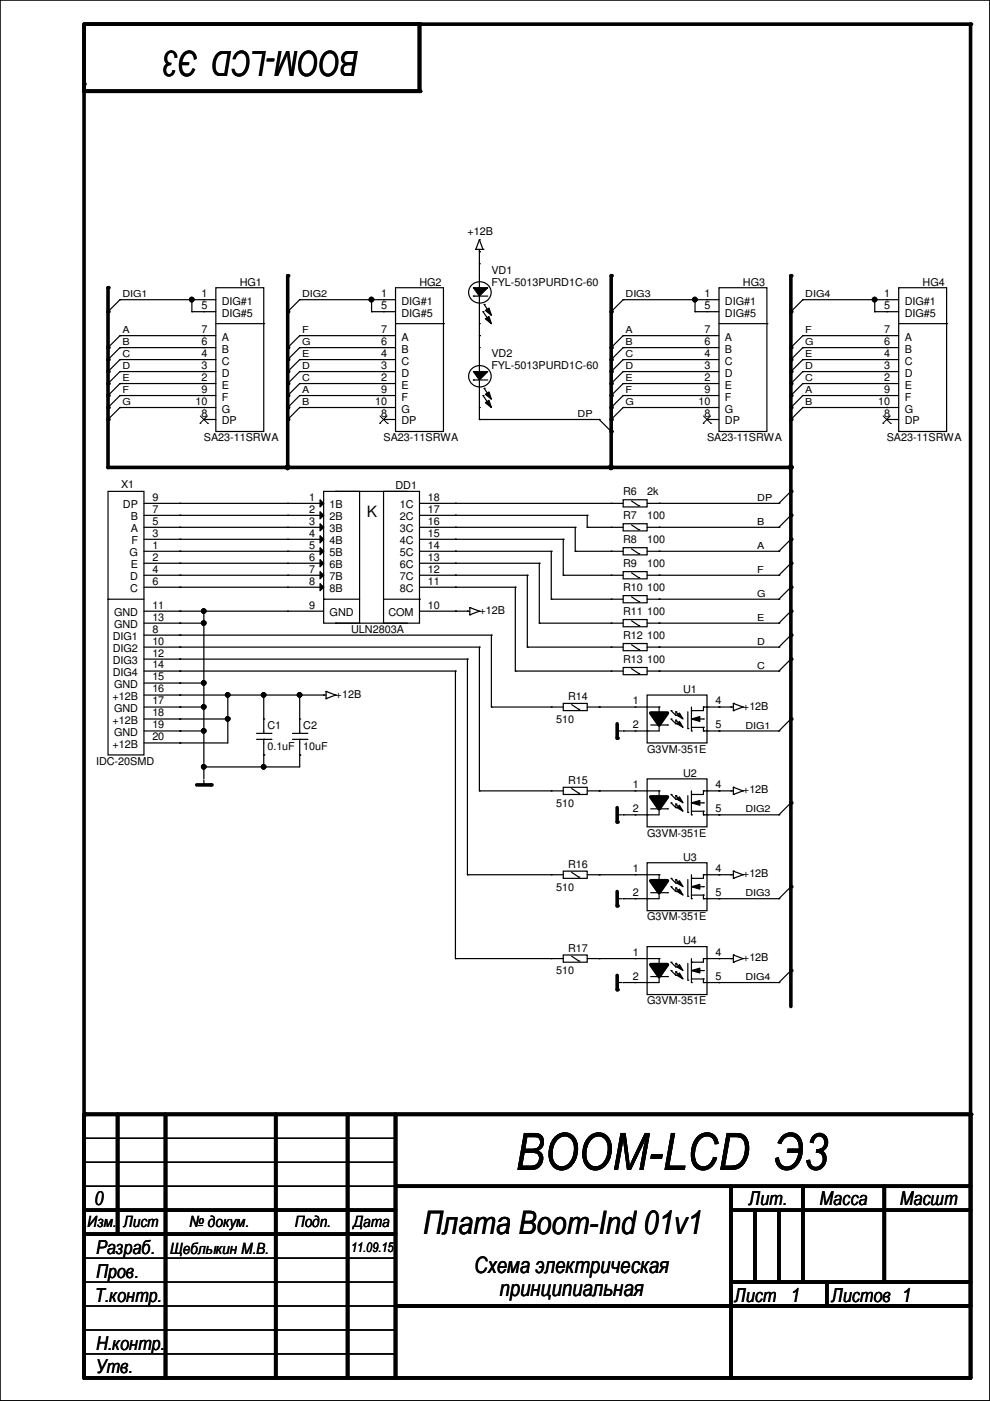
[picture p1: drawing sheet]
<svg xmlns="http://www.w3.org/2000/svg" width="210mm" height="297mm" viewBox="0 0 210 297" stroke-linecap="round" stroke-linejoin="round" font-family="sans-serif">
<g fill="none" stroke="#000" stroke-width=".25">
<path d="M0 0h209.8v297h-209.8zM100.9 52.9h.1M100.9 52.9h1.5M101.6 53.4h.1M101.6 50.8h.1M101.6 55.9h.1M101.6 52.9v8.1M101.6 50.8l-.7 2.1M101.6 50.8l.8 2.1M102.4 52.9h.1M22.9 66.1h.1M22.9 73.7h.1"/>
<path d="M22.9 76.2h.1M22.9 78.8h.1M25.4 71.2h.1M25.4 73.7h.1M25.4 76.2h.1M25.4 78.8h.1M25.4 63.5h.1M25.4 63.5l-2.5 2.6M25.4 71.2l-2.5 2.5M25.4 73.7l-2.5 2.5M25.4 76.2l-2.5 2.6M25.4 78.8l-2.5 2.5"/>
<path d="M25.4 71.2h20.4M25.4 73.7h20.4M25.4 76.2h20.4M25.4 78.8h20.4M25.4 63.5h20.4M40.7 63.5h.1M40.7 66.1h.1M40.7 66.1h5.1M40.7 63.5v2.6M43.2 71.2h.1M43.2 73.7h.1M43.2 76.2h.1"/>
<path d="M43.2 78.8h.1M43.2 63.5h.1M43.2 66.1h.1M45.8 61h10.1v30.5h-10.1zM45.8 68.6h10.1M55.9 68.6h.1M61 66.1h.1M61 73.7h.1M61 76.2h.1M61 78.8h.1M63.5 78.8h.1M63.5 63.5h.1"/>
<path d="M63.5 71.2h.1M63.5 73.7h.1M63.5 76.2h.1M63.5 63.5l-2.5 2.6M63.5 71.2l-2.5 2.5M63.5 73.7l-2.5 2.5M63.5 76.2l-2.5 2.6M63.5 78.8l-2.5 2.5M63.5 71.2h20.4M63.5 73.7h20.4M63.5 76.2h20.4M63.5 78.8h20.4"/>
<path d="M63.5 63.5h20.4M78.8 66.1h.1M78.8 63.5h.1M78.8 66.1h5.1M78.8 63.5v2.6M81.3 71.2h.1M81.3 73.7h.1M81.3 76.2h.1M81.3 78.8h.1M81.3 63.5h.1M81.3 66.1h.1M83.9 61h10.1v30.5h-10.1z"/>
<path d="M83.9 68.6h10.1M94 68.6h.1M99.9 60.6a2.31 2.31 0 0 1 3.8 .1 2.31 2.31 0 0 1-1.4 3.5 2.29 2.29 0 0 1-2.5-.9 2.29 2.29 0 0 1 .1-2.7zM99.9 78.4a2.31 2.31 0 0 1 3.8 .1 2.31 2.31 0 0 1-1.4 3.5 2.29 2.29 0 0 1-2.5-1 2.29 2.29 0 0 1 .1-2.6zM100.4 61h3l-1.8 1.8zM100.4 78.8h3l-1.8 1.8zM100.4 62.8h.1M100.4 62.8h3M101.6 61h.1M101.6 68.6h.1M101.6 71.2h.1M101.6 78.8h.1"/>
<path d="M101.6 73.7h.1M101.6 62.8v16M102.4 66.1h.1M102.4 66.1l1.8 2.5M102.7 64.6h.1M102.7 64.6l1.5 2.2M102.9 65.8l.8-.5 .5 1.5zM102.9 67.6l.8-.5 .5 1.5zM129.6 66.1h.1M129.6 73.7h.1M129.6 76.2h.1M129.6 78.8h.1"/>
<path d="M132.1 71.2h.1M132.1 73.7h.1M132.1 76.2h.1M132.1 78.8h.1M132.1 63.5h.1M132.1 63.5l-2.5 2.6M132.1 71.2l-2.5 2.5M132.1 73.7l-2.5 2.5M132.1 76.2l-2.5 2.6M132.1 78.8l-2.5 2.5M132.1 71.2h20.3M132.1 73.7h20.3"/>
<path d="M132.1 76.2h20.3M132.1 78.8h20.3M132.1 63.5h20.3M147.4 66.1h.1M147.4 63.5h.1M147.4 66.1h5M147.4 63.5v2.6M149.9 71.2h.1M149.9 73.7h.1M149.9 76.2h.1M149.9 78.8h.1M149.9 63.5h.1"/>
<path d="M149.9 66.1h.1M152.4 61h10.2v30.5h-10.2zM152.4 68.6h10.2M162.6 68.6h.1M167.7 66.1h.1M167.7 73.7h.1M167.7 76.2h.1M167.7 78.8h.1M170.2 63.5h.1M170.2 71.2h.1M170.2 78.8h.1M170.2 73.7h.1"/>
<path d="M170.2 76.2h.1M170.2 63.5l-2.5 2.6M170.2 71.2l-2.5 2.5M170.2 73.7l-2.5 2.5M170.2 76.2l-2.5 2.6M170.2 78.8l-2.5 2.5M170.2 71.2h20.3M170.2 73.7h20.3M170.2 76.2h20.3M170.2 78.8h20.3M170.2 63.5h20.3M185.5 63.5h.1"/>
<path d="M185.5 66.1h.1M185.5 66.1h5M185.5 63.5v2.6M188 71.2h.1M188 73.7h.1M188 76.2h.1M188 78.8h.1M188 63.5h.1M188 66.1h.1M190.5 61h10.2v30.5h-10.2zM190.5 68.6h10.2M200.7 68.6h.1"/>
<path d="M22.9 81.3h.1M22.9 83.9h.1M22.9 86.4h.1M22.9 88.9h.1M25.4 81.3h.1M25.4 83.9h.1M25.4 86.4h.1M25.4 81.3l-2.5 2.6M25.4 83.9l-2.5 2.5M25.4 86.4l-2.5 2.5M25.4 81.3h20.4M25.4 83.9h20.4"/>
<path d="M25.4 86.4h20.4M43.2 81.3h.1M43.2 83.9h.1M43.2 86.4h.1M43.2 88.9h.1M43.2 88.9h2.6M61 81.3h.1M61 83.9h.1M61 86.4h.1M61 88.9h.1M63.5 83.9h.1M63.5 86.4h.1"/>
<path d="M63.5 81.3h.1M63.5 81.3l-2.5 2.6M63.5 83.9l-2.5 2.5M63.5 86.4l-2.5 2.5M63.5 81.3h20.4M63.5 83.9h20.4M63.5 86.4h20.4M81.3 81.3h.1M81.3 83.9h.1M81.3 86.4h.1M81.3 88.9h.1M81.3 88.9h2.6"/>
<path d="M100.4 80.6h.1M100.4 80.6h3M101.6 86.4h.1M101.6 88.9h.1M101.6 80.6v8.3M101.6 88.9h25.4M102.4 83.9h.1M102.4 83.9l1.8 2.5M102.7 82.3h.1M102.7 82.3l1.5 2.3M102.9 83.6l.8-.5 .5 1.5zM102.9 85.4l.8-.5 .5 1.5z"/>
<path d="M127 88.9h.1M127 88.9l2.6 2.6M129.6 81.3h.1M129.6 83.9h.1M129.6 86.4h.1M129.6 88.9h.1M132.1 81.3h.1M132.1 83.9h.1M132.1 86.4h.1M132.1 81.3l-2.5 2.6M132.1 83.9l-2.5 2.5M132.1 86.4l-2.5 2.5"/>
<path d="M132.1 81.3h20.3M132.1 83.9h20.3M132.1 86.4h20.3M149.9 81.3h.1M149.9 83.9h.1M149.9 86.4h.1M149.9 88.9h.1M149.9 88.9h2.5M167.7 81.3h.1M167.7 83.9h.1M167.7 86.4h.1M167.7 88.9h.1"/>
<path d="M170.2 83.9h.1M170.2 86.4h.1M170.2 81.3h.1M170.2 81.3l-2.5 2.6M170.2 83.9l-2.5 2.5M170.2 86.4l-2.5 2.5M170.2 81.3h20.3M170.2 83.9h20.3M170.2 86.4h20.3M188 81.3h.1M188 83.9h.1M188 86.4h.1"/>
<path d="M188 88.9h.1M188 88.9h2.5M22.9 104.2h7.6v55.9h-7.6zM30.5 106.7h38.1M30.5 109.3h38.1M30.5 111.8h38.1M30.5 114.3h38.1M30.5 116.9h38.1M30.5 119.4h38.1M38.1 106.7h.1M38.1 109.3h.1M38.1 111.8h.1"/>
<path d="M38.1 114.3h.1M38.1 116.9h.1M38.1 119.4h.1M61 109.3h.1M61 114.3h.1M61 119.4h.1M61 111.8h.1M61 116.9h.1M61 106.7h.1M67.9 108.5l.7 .8-.7 .7zM67.9 113.6l.7 .7-.7 .8zM67.9 118.7l.7 .7-.7 .8z"/>
<path d="M67.9 111l.7 .8-.7 .8zM67.9 116.1l.7 .8-.7 .7zM67.9 106l.7 .7-.7 .8zM68.6 104.2h7.6v27.9h-7.6zM71.2 104.2h.1M71.2 104.2h15.2M81.3 104.2h7.6v27.9h-7.6zM88.9 106.7h43.2M88.9 109.3h35.6M88.9 111.8h33.1M88.9 114.3h30.5M88.9 116.9h28"/>
<path d="M88.9 119.4h25.4M96.6 119.4h.1M96.6 116.9h.1M96.6 114.3h.1M96.6 111.8h.1M96.6 109.3h.1M96.6 106.7h.1M114.3 119.4h.1M114.3 119.4v12.7M116.9 116.9h.1M116.9 116.9v10.1M119.4 114.3h.1"/>
<path d="M119.4 114.3v7.7M122 111.8h.1M122 116.9h.1M122 116.9h10.1M122 111.8v5.1M124.5 109.3h.1M124.5 111.8h.1M124.5 111.8h7.6M124.5 109.3v2.5M129.6 116.9h.1M129.6 106.7h.1M129.6 111.8h.1"/>
<path d="M132.1 116.1h5.1v1.5h-5.1zM132.1 106h5.1v1.5h-5.1zM132.1 111h5.1v1.6h-5.1zM133.9 116.4l1.5 1M133.9 106.2l1.5 1M133.9 111.3l1.5 1M135.4 117.4h.1M135.4 107.2h.1M135.4 112.3h.1M137.2 106.7h27.9M137.2 111.8h27.9M137.2 116.9h27.9"/>
<path d="M139.7 116.9h.1M139.7 106.7h.1M139.7 111.8h.1M165.1 106.7h.1M165.1 111.8h.1M165.1 116.9h.1M167.7 104.2l-2.6 2.5M167.7 109.3l-2.6 2.5M167.7 114.3l-2.6 2.6M167.7 119.4l-2.6 2.6M22.9 127h.1M22.9 127h7.6"/>
<path d="M30.5 129.6h38.1M30.5 122h38.1M30.5 124.5h38.1M30.5 132.1h12.7M30.5 134.7h73.7M30.5 137.2h71.1M30.5 139.7h68.6M38.1 122h.1M38.1 124.5h.1M38.1 129.6h.1M38.1 132.1h.1M38.1 134.7h.1"/>
<path d="M38.1 137.2h.1M38.1 139.7h.1M43.2 132.1h.1M43.2 129.6h.1M43.2 129.6v35.5M61 122h.1M61 124.5h.1M61 129.6h.1M67.9 121.2l.7 .8-.7 .7zM67.9 123.7l.7 .8-.7 .8zM68.6 127h.1M68.6 127h7.6"/>
<path d="M71.2 132.1h.1M71.2 132.1h15.2M81.3 127h7.6M88.9 127h.1M88.9 129.6h10.7M88.9 122h22.9M88.9 124.5h20.4M96.6 129.6h.1M96.6 124.5h.1M96.6 122h.1M99.1 129.6h.1M99.1 139.7h.1"/>
<path d="M99.1 139.7v45.8M99.6 128.8h.1M99.6 130.3h.1M99.6 128.8v1.5M99.6 128.8l2 .8M101.6 129.6h.1M101.6 137.2h.1M101.6 129.6l-2 .7M101.6 137.2v30.5M104.2 134.7h.1M104.2 134.7v15.2M109.3 124.5h.1"/>
<path d="M109.3 124.5v17.8M111.8 137.2h.1M111.8 122h.1M111.8 137.2h20.3M111.8 122v15.2M114.3 132.1h.1M114.3 132.1h17.8M116.9 127h.1M116.9 127h15.2M119.4 122h.1M119.4 122h12.7M129.6 127h.1"/>
<path d="M129.6 137.2h.1M129.6 122h.1M129.6 132.1h.1M132.1 126.3h5.1v1.5h-5.1zM132.1 136.4h5.1v1.6h-5.1zM132.1 121.2h5.1v1.5h-5.1zM132.1 131.4h5.1v1.5h-5.1zM133.9 126.5l1.5 1.1M133.9 136.7l1.5 1M133.9 121.5l1.5 1M133.9 131.6l1.5 1M135.4 127.6h.1"/>
<path d="M135.4 137.7h.1M135.4 122.5h.1M135.4 132.6h.1M137.2 127h27.9M137.2 122h27.9M137.2 132.1h27.9M137.2 137.2h27.9M139.7 127h.1M139.7 137.2h.1M139.7 122h.1M139.7 132.1h.1M165.1 122h.1"/>
<path d="M165.1 127h.1M165.1 132.1h.1M165.1 137.2h.1M167.7 124.5l-2.6 2.5M167.7 129.6l-2.6 2.5M167.7 134.7l-2.6 2.5M167.7 139.7l-2.6 2.6M30.5 147.4h38.6M30.5 149.9h12.7M30.5 155h12.7M30.5 152.4h17.8M30.5 142.3h66.1"/>
<path d="M30.5 144.8h12.7M38.1 142.3h.1M38.1 144.8h.1M38.1 147.4h.1M38.1 149.9h.1M38.1 152.4h.1M38.1 155h.1M38.1 157.5h.1M43.2 144.8h.1M43.2 149.9h.1M43.2 155h.1M48.3 147.4h.1"/>
<path d="M48.3 152.4h.1M48.3 147.4v10.1h-17.8M54.4 156.8h3M54.4 155.5h3M55.9 155.5h.1M55.9 156.8h.1M55.9 152.4h.1M55.9 147.4h.1M55.9 147.4v8.1M55.9 156.8v5.8M57.4 156.8h.1M57.4 155.5h.1"/>
<path d="M62 156.8h3.1M62 155.5h3.1M63.5 155.5h.1M63.5 156.8h.1M63.5 152.4h.1M63.5 147.4h.1M63.5 147.4v8.1M63.5 156.8v5.8h-20.3M65.1 156.8h.1M65.1 155.5h.1M68.6 147.4h.1M69.1 146.6h.1"/>
<path d="M69.1 148.1h.1M69.1 146.6v1.5M69.1 146.6l2.1 .8M71.2 147.4h.1M71.2 147.4l-2.1 .7M96.6 142.3h.1M96.6 142.3v60.9M104.2 149.9h.1M104.2 149.9h15.2M109.3 142.3h.1M109.3 142.3h22.8M116.9 149.9h.1"/>
<path d="M119.4 149.1h5.1v1.6h-5.1zM121.2 149.4l1.5 1M122.7 150.4h.1M124.5 149.9h15.2M127 149.9h.1M129.6 142.3h.1M130.9 155h.1M130.9 155h1M132.1 141.5h5.1v1.5h-5.1zM132.1 155h.1M133.9 141.8l1.5 1M134.7 149.9h.1"/>
<path d="M134.7 155h.1M135.4 142.8h.1M137.2 147.4h12.7v10.1h-12.7zM137.2 155h.1M137.2 142.3h27.9M138 153.7h3.5M139.7 153.7h.1M139.7 149.9h.1M139.7 142.3h.1M139.7 153.7v1.3h-7.6M139.7 149.9v3.6M141.5 153.7h.1"/>
<path d="M142.3 152.4h.1M142.3 150.7h.1M142.3 152.4l1 1.1M142.3 150.7l1 1M143.3 150.9h.1M143.3 152.7h.1M143.3 153.5h.1M143.3 151.7h.1M143.3 150.9l1 1M143.3 152.7l1 1M143.3 150.9v.8M143.3 152.7v.8"/>
<path d="M143.6 151.7l.5-.5 .7 1.2zM143.6 153.5l.5-.5 .7 1.2zM145.8 154.5h.1M145.8 150.9v3.6M146.6 152.4l1.8-.5v1.1zM146.6 155h.1M146.6 150.7h.1M146.6 149.9v5.1M146.6 154.2h2.5M146.6 152.4h2.5M149.1 154.2h.1M149.1 152.4h.1"/>
<path d="M149.1 149.9h.1M149.1 155h.1M149.1 149.9h6.4M149.1 155h16M149.1 149.9v.8h-2.5M149.1 154.2v.8M149.9 149.9h.1M149.9 155h.1M152.4 155h.1M152.4 149.9h.1M155 149.9h.1M155.5 149.1h.1"/>
<path d="M155.5 150.7h.1M155.5 149.1v1.6M155.5 149.1l2 .8M157.5 149.9h.1M157.5 149.9l-2 .8M165.1 142.3h.1M165.1 155h.1M167.7 152.4l-2.6 2.6M43.2 166.4h.1M43.2 162.6h.1M43.2 165.4v1M55.9 160.1h.1"/>
<path d="M55.9 162.6h.1M63.5 160.1h.1M101.6 167.7h.1M101.6 167.7h17.8M116.9 167.7h.1M119.4 166.9h5.1v1.5h-5.1zM121.2 167.2l1.5 1M122.7 168.2h.1M124.5 167.7h15.2M127 167.7h.1M130.9 172.8h.1M130.9 172.8h1"/>
<path d="M132.1 172.8h.1M134.7 167.7h.1M134.7 172.8h.1M137.2 165.1h12.7v10.2h-12.7zM137.2 172.8h.1M138 171.5h3.5M139.7 171.5h.1M139.7 167.7h.1M139.7 171.5v1.3h-7.6M139.7 167.7v3.5M141.5 171.5h.1M142.3 170.2h.1"/>
<path d="M142.3 168.4h.1M142.3 170.2l1 1M142.3 168.4l1 1.1M143.3 168.7h.1M143.3 170.5h.1M143.3 171.2h.1M143.3 169.5h.1M143.3 168.7v.8M143.3 170.5v.7M143.3 168.7l1 1M143.3 170.5l1 1M143.6 169.5l.5-.5 .7 1.2z"/>
<path d="M143.6 171.2l.5-.5 .7 1.3zM145.8 172.3h.1M145.8 168.7v3.6M146.6 170.2l1.8-.5v1zM146.6 172.8h.1M146.6 168.4h.1M146.6 167.7v5.1M146.6 172h2.5M146.6 170.2h2.5M149.1 172h.1M149.1 170.2h.1M149.1 167.7h.1"/>
<path d="M149.1 172.8h.1M149.1 167.7h6.4M149.1 172.8h16M149.1 167.7v.7h-2.5M149.1 172v.8M149.9 167.7h.1M149.9 172.8h.1M152.4 172.8h.1M152.4 167.7h.1M155 167.7h.1M155.5 166.9h.1M155.5 168.4h.1"/>
<path d="M155.5 166.9v1.5M155.5 166.9l2 .8M157.5 167.7h.1M157.5 167.7l-2 .7M165.1 172.8h.1M167.7 170.2l-2.6 2.6M99.1 185.5h.1M99.1 185.5h20.3M116.9 185.5h.1M119.4 184.7h5.1v1.5h-5.1zM121.2 185l1.5 1M122.7 186h.1"/>
<path d="M124.5 185.5h15.2M127 185.5h.1M130.9 190.5h.1M130.9 190.5h1M132.1 190.5h.1M134.7 185.5h.1M134.7 190.5h.1M137.2 182.9h12.7v10.2h-12.7zM137.2 190.5h.1M138 189.3h3.5M139.7 189.3h.1M139.7 185.5h.1"/>
<path d="M139.7 189.3v1.2h-7.6M139.7 185.5v3.5M141.5 189.3h.1M142.3 188h.1M142.3 186.2h.1M142.3 188l1 1M142.3 186.2l1 1M143.3 186.5h.1M143.3 188.3h.1M143.3 189h.1M143.3 187.2h.1M143.3 186.5v.7"/>
<path d="M143.3 188.3v.7M143.3 186.5l1 1M143.3 188.3l1 1M143.6 187.2l.5-.5 .7 1.3zM143.6 189l.5-.5 .7 1.3zM145.8 190h.1M145.8 186.5v3.5M146.6 188l1.8-.5v1zM146.6 190.5h.1M146.6 186.2h.1M146.6 185.5v5M146.6 189.8h2.5"/>
<path d="M146.6 188h2.5M149.1 189.8h.1M149.1 188h.1M149.1 185.5h.1M149.1 190.5h.1M149.1 185.5h6.4M149.1 190.5h16M149.1 185.5v.7h-2.5M149.1 189.8v.7M149.9 185.5h.1M149.9 190.5h.1M152.4 190.5h.1"/>
<path d="M152.4 185.5h.1M155 185.5h.1M155.5 184.7h.1M155.5 186.2h.1M155.5 184.7v1.5M155.5 184.7l2 .8M157.5 185.5h.1M157.5 185.5l-2 .7M165.1 190.5h.1M167.7 188l-2.6 2.5M96.6 203.2h.1M96.6 203.2h22.8"/>
<path d="M116.9 203.2h.1M119.4 202.5h5.1v1.5h-5.1zM121.2 202.7l1.5 1.1M122.7 203.8h.1M124.5 203.2h15.2M127 203.2h.1M130.9 208.3h.1M130.9 208.3h1M132.1 208.3h.1M134.7 203.2h.1M134.7 208.3h.1M137.2 200.7h12.7v10.2h-12.7z"/>
<path d="M137.2 208.3h.1M138 207.1h3.5M139.7 207.1h.1M139.7 203.2h.1M139.7 207.1v1.2h-7.6M139.7 203.2v3.6M141.5 207.1h.1M142.3 205.8h.1M142.3 204h.1M142.3 205.8l1 1M142.3 204l1 1M143.3 204.3h.1"/>
<path d="M143.3 206h.1M143.3 206.8h.1M143.3 205h.1M143.3 204.3v.7M143.3 206v.8M143.3 204.3l1 1M143.3 206l1 1.1M143.6 205l.5-.5 .7 1.3zM143.6 206.8l.5-.5 .7 1.3zM145.8 207.8h.1M145.8 204.3v3.5M146.6 205.8l1.8-.5v1z"/>
<path d="M146.6 208.3h.1M146.6 204h.1M146.6 203.2v5.1M146.6 207.6h2.5M146.6 205.8h2.5M149.1 207.6h.1M149.1 205.8h.1M149.1 203.2h.1M149.1 208.3h.1M149.1 203.2h6.4M149.1 208.3h16M149.1 203.2v.8h-2.5"/>
<path d="M149.1 207.6v.7M149.9 203.2h.1M149.9 208.3h.1M152.4 208.3h.1M152.4 203.2h.1M155 203.2h.1M155.5 202.5h.1M155.5 204h.1M155.5 202.5v1.5M155.5 202.5l2 .7M157.5 203.2h.1M157.5 203.2l-2 .8"/>
<path d="M165.1 208.3h.1M167.7 205.8l-2.6 2.5M17.8 237h.1M17.8 236.5v.5M17.8 246.4h.1M17.8 241.3h.1M17.8 251.5h.1M17.8 246.4h66.1M17.8 241.3h66.1M17.8 251.5h66.1M17.8 276.9h.1M17.8 271.8h.1"/>
<path d="M17.8 266.7h.1M17.8 276.9h66.1M17.8 271.8h66.1M17.8 266.7h66.1M17.8 287.1h.1M17.8 282h.1M17.8 287.1h66.1M17.8 282h66.1"/>
<circle cx="40.7" cy="63.5" r=".49"/>
<circle cx="78.8" cy="63.5" r=".49"/>
<circle cx="147.3" cy="63.5" r=".49"/>
<circle cx="185.4" cy="63.5" r=".49"/>
<circle cx="61" cy="99.1" r=".49"/>
<circle cx="129.6" cy="99.1" r=".49"/>
<circle cx="167.7" cy="99.1" r=".49"/>
<circle cx="43.2" cy="132.1" r=".49"/>
<circle cx="43.2" cy="129.6" r=".49"/>
<circle cx="43.2" cy="144.8" r=".49"/>
<circle cx="43.2" cy="155" r=".49"/>
<circle cx="43.2" cy="149.9" r=".49"/>
<circle cx="48.3" cy="147.3" r=".49"/>
<circle cx="48.3" cy="152.4" r=".49"/>
<circle cx="55.9" cy="147.3" r=".49"/>
<circle cx="63.5" cy="147.3" r=".49"/>
<circle cx="43.2" cy="162.6" r=".49"/>
<circle cx="55.9" cy="162.6" r=".49"/>
</g>
<g fill="none" stroke="#000" stroke-width=".76">
<path d="M17.8 5.1h188v287h-188v-286.7M88.9 5.1v14.2h-71.1M61 58.5v40.6M129.6 58.5v40.6M167.7 58.5v154.9M22.9 61v38.1h144.8M130.9 153.5v3M138 151.2h3.5l-1.8 2.5zM41.7 166.4h3M130.9 171.2v3.1M138 169h3.5l-1.8 2.5zM130.9 189v3.1"/>
<path d="M138 186.7h3.5l-1.8 2.6zM130.9 206.8v3M138 204.5h3.5l-1.8 2.6zM18.1 236.3h187.7M24.9 236.3v25.4M35.1 236.3v55.8M58.5 236.3v55.8M73.7 236.3v55.8M83.9 236.3v55.8M17.8 256.6h66.1M83.9 251.5h121.9M155 251.5v40.6"/>
<path d="M155 256.6h50.8M160.1 256.6v15.2M165.1 256.6v15.2M170.2 251.5v20.3M187.5 251.5v20.3M17.8 261.7h66.1M83.9 276.9h121.9M155 271.8h50.8M175.3 271.8v5.1"/>
</g>
<g fill="#000">
<circle cx="17.8" cy="17.8" r=".38"/>
<circle cx="17.8" cy="19.3" r=".38"/>
<circle cx="88.9" cy="19.3" r=".38"/>
<circle cx="88.9" cy="5.1" r=".38"/>
<circle cx="205.8" cy="5.1" r=".38"/>
<circle cx="61" cy="58.5" r=".38"/>
<circle cx="129.6" cy="58.5" r=".38"/>
<circle cx="167.7" cy="58.5" r=".38"/>
<circle cx="22.9" cy="66.1" r=".38"/>
<circle cx="22.9" cy="76.2" r=".38"/>
<circle cx="22.9" cy="78.8" r=".38"/>
<circle cx="22.9" cy="61" r=".38"/>
<circle cx="22.9" cy="73.7" r=".38"/>
<circle cx="61" cy="66.1" r=".38"/>
<circle cx="61" cy="73.7" r=".38"/>
<circle cx="61" cy="76.2" r=".38"/>
<circle cx="61" cy="78.8" r=".38"/>
<circle cx="129.6" cy="78.8" r=".38"/>
<circle cx="129.6" cy="73.7" r=".38"/>
<circle cx="129.6" cy="76.2" r=".38"/>
<circle cx="129.6" cy="66.1" r=".38"/>
<circle cx="167.7" cy="76.2" r=".38"/>
<circle cx="167.7" cy="66.1" r=".38"/>
<circle cx="167.7" cy="73.7" r=".38"/>
<circle cx="167.7" cy="78.8" r=".38"/>
<circle cx="22.9" cy="99.1" r=".38"/>
<circle cx="22.9" cy="81.3" r=".38"/>
<circle cx="22.9" cy="88.9" r=".38"/>
<circle cx="22.9" cy="83.9" r=".38"/>
<circle cx="22.9" cy="86.4" r=".38"/>
<circle cx="61" cy="99.1" r=".38"/>
<circle cx="61" cy="81.3" r=".38"/>
<circle cx="61" cy="83.9" r=".38"/>
<circle cx="61" cy="86.4" r=".38"/>
<circle cx="61" cy="88.9" r=".38"/>
<circle cx="129.6" cy="99.1" r=".38"/>
<circle cx="129.6" cy="91.5" r=".38"/>
<circle cx="129.6" cy="83.9" r=".38"/>
<circle cx="129.6" cy="86.4" r=".38"/>
<circle cx="129.6" cy="81.3" r=".38"/>
<circle cx="129.6" cy="88.9" r=".38"/>
<circle cx="167.7" cy="81.3" r=".38"/>
<circle cx="167.7" cy="88.9" r=".38"/>
<circle cx="167.7" cy="83.9" r=".38"/>
<circle cx="167.7" cy="86.4" r=".38"/>
<circle cx="167.7" cy="99.1" r=".38"/>
<circle cx="167.7" cy="109.3" r=".38"/>
<circle cx="167.7" cy="114.3" r=".38"/>
<circle cx="167.7" cy="119.4" r=".38"/>
<circle cx="167.7" cy="104.2" r=".38"/>
<circle cx="167.7" cy="139.7" r=".38"/>
<circle cx="167.7" cy="124.5" r=".38"/>
<circle cx="167.7" cy="129.6" r=".38"/>
<circle cx="167.7" cy="134.7" r=".38"/>
<circle cx="130.9" cy="156.5" r=".38"/>
<circle cx="167.7" cy="152.4" r=".38"/>
<circle cx="44.7" cy="166.4" r=".38"/>
<circle cx="130.9" cy="174.3" r=".38"/>
<circle cx="167.7" cy="170.2" r=".38"/>
<circle cx="130.9" cy="192.1" r=".38"/>
<circle cx="167.7" cy="188" r=".38"/>
<circle cx="130.9" cy="209.8" r=".38"/>
<circle cx="167.7" cy="205.8" r=".38"/>
<circle cx="17.8" cy="236.3" r=".38"/>
<circle cx="18.1" cy="236.3" r=".38"/>
<circle cx="205.8" cy="236.3" r=".38"/>
<circle cx="17.8" cy="256.6" r=".38"/>
<circle cx="83.9" cy="251.5" r=".38"/>
<circle cx="155" cy="256.6" r=".38"/>
<circle cx="17.8" cy="261.7" r=".38"/>
<circle cx="24.9" cy="261.7" r=".38"/>
<circle cx="83.9" cy="276.9" r=".38"/>
<circle cx="155" cy="271.8" r=".38"/>
<circle cx="160.1" cy="271.8" r=".38"/>
<circle cx="165.1" cy="271.8" r=".38"/>
<circle cx="170.2" cy="271.8" r=".38"/>
<circle cx="175.3" cy="276.9" r=".38"/>
<circle cx="187.5" cy="271.8" r=".38"/>
<circle cx="17.8" cy="292.1" r=".38"/>
<circle cx="35.1" cy="292.1" r=".38"/>
<circle cx="58.5" cy="292.1" r=".38"/>
<circle cx="73.7" cy="292.1" r=".38"/>
<circle cx="83.9" cy="292.1" r=".38"/>
<circle cx="155" cy="292.1" r=".38"/>
</g>
<g fill="#000">
<path d="M100.4 61h3l-1.8 1.8zM100.4 78.8h3l-1.8 1.8zM102.9 65.8l.8-.5 .5 1.5zM102.9 67.6l.8-.5 .5 1.5zM102.9 83.6l.8-.5 .5 1.5zM102.9 85.4l.8-.5 .5 1.5zM67.9 108.5l.7 .8-.7 .7zM67.9 113.6l.7 .7-.7 .8zM67.9 118.7l.7 .7-.7 .8zM67.9 111l.7 .8-.7 .8zM67.9 116.1l.7 .8-.7 .7zM67.9 106l.7 .7-.7 .8z"/>
<path d="M67.9 121.2l.7 .8-.7 .7zM67.9 123.7l.7 .8-.7 .8zM143.6 151.7l.5-.5 .7 1.2zM143.6 153.5l.5-.5 .7 1.2zM146.6 152.4l1.8-.5v1.1zM143.6 169.5l.5-.5 .7 1.2zM143.6 171.2l.5-.5 .7 1.3zM146.6 170.2l1.8-.5v1zM143.6 187.2l.5-.5 .7 1.3zM143.6 189l.5-.5 .7 1.3zM146.6 188l1.8-.5v1zM143.6 205l.5-.5 .7 1.3z"/>
<path d="M143.6 206.8l.5-.5 .7 1.3zM146.6 205.8l1.8-.5v1z"/>
<path d="M138 151.2h3.5l-1.8 2.5z" fill-rule="evenodd"/>
<path d="M138 169h3.5l-1.8 2.5z" fill-rule="evenodd"/>
<path d="M138 186.7h3.5l-1.8 2.6z" fill-rule="evenodd"/>
<path d="M138 204.5h3.5l-1.8 2.6z" fill-rule="evenodd"/>
<circle cx="40.7" cy="63.5" r=".49"/>
<circle cx="78.8" cy="63.5" r=".49"/>
<circle cx="147.3" cy="63.5" r=".49"/>
<circle cx="185.4" cy="63.5" r=".49"/>
<circle cx="61" cy="99.1" r=".49"/>
<circle cx="129.6" cy="99.1" r=".49"/>
<circle cx="167.7" cy="99.1" r=".49"/>
<circle cx="43.2" cy="132.1" r=".49"/>
<circle cx="43.2" cy="129.6" r=".49"/>
<circle cx="43.2" cy="144.8" r=".49"/>
<circle cx="43.2" cy="155" r=".49"/>
<circle cx="43.2" cy="149.9" r=".49"/>
<circle cx="48.3" cy="147.3" r=".49"/>
<circle cx="48.3" cy="152.4" r=".49"/>
<circle cx="55.9" cy="147.3" r=".49"/>
<circle cx="63.5" cy="147.3" r=".49"/>
<circle cx="43.2" cy="162.6" r=".49"/>
<circle cx="55.9" cy="162.6" r=".49"/>
</g>
<g fill="none" stroke="#000" stroke-width=".21">
<path d="M42.4 89.7h.1M42.5 88.2l1.5 1.5M44 88.2l-1.6 1.5M44 89.7h.1M80.5 89.7h.1M80.6 88.2l1.5 1.5M82.1 88.2l-1.6 1.5M82.1 89.7h.1M149.1 89.7h.1M149.1 88.2l1.6 1.5M150.7 88.2l-1.6 1.5M150.7 89.7h.1"/>
<path d="M187.2 89.7h.1M187.2 88.2l1.6 1.5M188.8 88.2l-1.6 1.5M188.8 89.7h.1"/>
</g>
<text font-size="10.9" x="109.3" y="248">BOOM-LCD Э3</text>
<text font-size="7.4" x="76.1" y="10.8" transform="rotate(-180 76.1 10.8)">BOOM-LCD Э3</text>
<text font-size="6.9" x="89.7" y="261.6">Плата Boom-Ind 01v1</text>
<g font-size="4.8">
<text x="100.5" y="269.9">Схема электрическая</text>
<text x="105.9" y="274.9">принципиальная</text>
</g>
<g font-size="4.1">
<text x="20" y="255.5">0</text>
<text x="158.8" y="255.5">Лит.</text>
<text x="173.8" y="255.5">Масса</text>
<text x="190.8" y="255.5">Масшт</text>
<text x="20.4" y="265.9">Разраб.</text>
<text x="20.4" y="271">Пров.</text>
<text x="20.1" y="276.1">Т.контр.</text>
<text x="155.7" y="276.1">Лист</text>
<text x="167.7" y="276.1">1</text>
<text x="176.3" y="276.1">Листов 1</text>
<text x="20.4" y="286.3">Н.контр.</text>
<text x="20.4" y="291.1">Утв.</text>
</g>
<g font-size="3.3">
<text x="77.8" y="109.7">K</text>
<text x="18.6" y="260.2">Изм.</text>
<text x="26.2" y="260.2">Лист</text>
<text x="40.2" y="260.2">№ докум.</text>
<text x="62.5" y="260.2">Подп.</text>
<text x="75" y="260.2">Дата</text>
<text x="36.1" y="265.8">Щеблыкин М.В.</text>
</g>
<text font-size="2.8" x="74.5" y="265.5">11.09.15</text>
<g font-size="2.3">
<text x="99.1" y="49.9">+12B</text>
<text x="104.2" y="58">VD1</text>
<text x="42.7" y="63">1</text>
<text x="42.7" y="65.5">5</text>
<text x="47" y="64.6">DIG#1</text>
<text x="50.8" y="60.5">HG1</text>
<text x="80.8" y="63">1</text>
<text x="80.8" y="65.5">5</text>
<text x="85.1" y="64.6">DIG#1</text>
<text x="88.9" y="60.5">HG2</text>
<text x="104.2" y="60.5">FYL-5013PURD1C-60</text>
<text x="149.4" y="63">1</text>
<text x="149.4" y="65.5">5</text>
<text x="153.7" y="64.6">DIG#1</text>
<text x="157.5" y="60.5">HG3</text>
<text x="187.5" y="63">1</text>
<text x="187.5" y="65.5">5</text>
<text x="191.8" y="64.6">DIG#1</text>
<text x="195.6" y="60.5">HG4</text>
<text x="42.7" y="70.6">7</text>
<text x="47" y="67.1">DIG#5</text>
<text x="80.8" y="70.6">7</text>
<text x="85.1" y="67.1">DIG#5</text>
<text x="149.4" y="70.6">7</text>
<text x="153.7" y="67.1">DIG#5</text>
<text x="187.5" y="70.6">7</text>
<text x="191.8" y="67.1">DIG#5</text>
<text x="42.7" y="73.2">6</text>
<text x="42.7" y="75.7">4</text>
<text x="47" y="72.2">A</text>
<text x="47" y="74.8">B</text>
<text x="47" y="77.3">C</text>
<text x="80.8" y="73.2">6</text>
<text x="80.8" y="75.7">4</text>
<text x="85.1" y="72.2">A</text>
<text x="85.1" y="74.8">B</text>
<text x="85.1" y="77.3">C</text>
<text x="104.2" y="75.8">VD2</text>
<text x="149.4" y="73.2">6</text>
<text x="149.4" y="75.7">4</text>
<text x="153.7" y="72.2">A</text>
<text x="153.7" y="74.8">B</text>
<text x="153.7" y="77.3">C</text>
<text x="187.5" y="73.2">6</text>
<text x="187.5" y="75.7">4</text>
<text x="191.8" y="72.2">A</text>
<text x="191.8" y="74.8">B</text>
<text x="191.8" y="77.3">C</text>
<text x="42.7" y="78.2">3</text>
<text x="42.7" y="80.8">2</text>
<text x="42.7" y="83.3">9</text>
<text x="47" y="79.8">D</text>
<text x="47" y="82.4">E</text>
<text x="80.8" y="78.2">3</text>
<text x="80.8" y="80.8">2</text>
<text x="80.8" y="83.3">9</text>
<text x="85.1" y="79.8">D</text>
<text x="85.1" y="82.4">E</text>
<text x="104.2" y="78.3">FYL-5013PURD1C-60</text>
<text x="149.4" y="78.2">3</text>
<text x="149.4" y="80.8">2</text>
<text x="149.4" y="83.3">9</text>
<text x="153.7" y="79.8">D</text>
<text x="153.7" y="82.4">E</text>
<text x="187.5" y="78.2">3</text>
<text x="187.5" y="80.8">2</text>
<text x="187.5" y="83.3">9</text>
<text x="191.8" y="79.8">D</text>
<text x="191.8" y="82.4">E</text>
<text x="41.4" y="85.9">10</text>
<text x="42.7" y="88.4">8</text>
<text x="47" y="84.9">F</text>
<text x="47" y="87.5">G</text>
<text x="79.5" y="85.9">10</text>
<text x="80.8" y="88.4">8</text>
<text x="85.1" y="84.9">F</text>
<text x="85.1" y="87.5">G</text>
<text x="148.1" y="85.9">10</text>
<text x="149.4" y="88.4">8</text>
<text x="153.7" y="84.9">F</text>
<text x="153.7" y="87.5">G</text>
<text x="186.2" y="85.9">10</text>
<text x="187.5" y="88.4">8</text>
<text x="191.8" y="84.9">F</text>
<text x="191.8" y="87.5">G</text>
<text x="43.2" y="93.6">SA23-11SRWA</text>
<text x="47" y="90">DP</text>
<text x="81.3" y="93.6">SA23-11SRWA</text>
<text x="85.1" y="90">DP</text>
<text x="149.9" y="93.6">SA23-11SRWA</text>
<text x="153.7" y="90">DP</text>
<text x="188" y="93.6">SA23-11SRWA</text>
<text x="191.8" y="90">DP</text>
<text x="25.7" y="103.5">X1</text>
<text x="26.1" y="107.8">DP</text>
<text x="32.3" y="106.2">9</text>
<text x="65.6" y="106.2">1</text>
<text x="69.9" y="107.8">1B</text>
<text x="83.9" y="103.7">DD1</text>
<text x="84.8" y="107.8">1C</text>
<text x="90.7" y="106.2">18</text>
<text x="132.1" y="105">R6</text>
<text x="137.2" y="105">2k</text>
<text x="27.7" y="110.3">B</text>
<text x="27.7" y="112.9">A</text>
<text x="32.3" y="113.8">3</text>
<text x="32.3" y="108.7">7</text>
<text x="32.3" y="111.3">5</text>
<text x="65.6" y="108.7">2</text>
<text x="65.6" y="113.8">4</text>
<text x="65.6" y="111.3">3</text>
<text x="69.9" y="110.3">2B</text>
<text x="69.9" y="112.9">3B</text>
<text x="84.8" y="112.9">3C</text>
<text x="84.8" y="110.3">2C</text>
<text x="90.7" y="113.8">15</text>
<text x="90.7" y="111.3">16</text>
<text x="90.7" y="108.7">17</text>
<text x="132.1" y="110.1">R7</text>
<text x="137.2" y="110.1">100</text>
<text x="27.5" y="117.9">G</text>
<text x="27.9" y="115.4">F</text>
<text x="32.3" y="118.9">2</text>
<text x="32.3" y="116.3">1</text>
<text x="65.6" y="118.9">6</text>
<text x="65.6" y="116.3">5</text>
<text x="69.9" y="115.4">4B</text>
<text x="69.9" y="117.9">5B</text>
<text x="84.8" y="117.9">5C</text>
<text x="84.8" y="115.4">4C</text>
<text x="90.7" y="118.9">13</text>
<text x="90.7" y="116.3">14</text>
<text x="132.1" y="115.1">R8</text>
<text x="137.2" y="115.1">100</text>
<text x="27.6" y="123">D</text>
<text x="27.6" y="125.6">C</text>
<text x="27.7" y="120.5">E</text>
<text x="32.3" y="121.4">4</text>
<text x="32.3" y="124">6</text>
<text x="65.6" y="121.4">7</text>
<text x="65.6" y="124">8</text>
<text x="69.9" y="123">7B</text>
<text x="69.9" y="125.6">8B</text>
<text x="69.9" y="120.5">6B</text>
<text x="84.8" y="125.6">8C</text>
<text x="84.8" y="123">7C</text>
<text x="84.8" y="120.5">6C</text>
<text x="90.7" y="124">11</text>
<text x="90.7" y="121.4">12</text>
<text x="132.1" y="125.3">R10 100</text>
<text x="132.1" y="120.2">R9</text>
<text x="137.2" y="120.2">100</text>
<text x="24.2" y="130.6">GND</text>
<text x="32.3" y="129">11</text>
<text x="32.3" y="131.6">13</text>
<text x="65.6" y="129">9</text>
<text x="69.9" y="130.6">GND</text>
<text x="82.3" y="130.6">COM</text>
<text x="90.7" y="129">10</text>
<text x="101.6" y="130.1">+12B</text>
<text x="132.1" y="130.4">R11 100</text>
<text x="23.9" y="135.7">DIG1</text>
<text x="24.2" y="133.2">GND</text>
<text x="32.3" y="134.1">8</text>
<text x="32.3" y="136.7">10</text>
<text x="74.5" y="134.2">ULN2803A</text>
<text x="132.1" y="135.5">R12 100</text>
<text x="23.9" y="138.3">DIG2</text>
<text x="23.9" y="140.8">DIG3</text>
<text x="23.9" y="143.3">DIG4</text>
<text x="32.3" y="139.2">12</text>
<text x="32.3" y="141.7">14</text>
<text x="132.1" y="140.5">R13 100</text>
<text x="23.8" y="148.4">+12B</text>
<text x="24.2" y="145.9">GND</text>
<text x="32.3" y="146.8">16</text>
<text x="32.3" y="144.3">15</text>
<text x="32.3" y="149.4">17</text>
<text x="71.2" y="147.9">+12B</text>
<text x="120.4" y="148.4">R14</text>
<text x="134.2" y="149.4">1</text>
<text x="144.8" y="146.9">U1</text>
<text x="151.7" y="149.4">4</text>
<text x="23.8" y="153.5">+12B</text>
<text x="24.2" y="151">GND</text>
<text x="32.3" y="151.9">18</text>
<text x="32.3" y="154.4">19</text>
<text x="56.7" y="154.5">C1</text>
<text x="64.3" y="154.5">C2</text>
<text x="117.9" y="153.2">510</text>
<text x="134.2" y="154.4">2</text>
<text x="151.7" y="154.4">5</text>
<text x="157.5" y="150.5">+12B</text>
<text x="23.8" y="158.6">+12B</text>
<text x="24.2" y="156">GND</text>
<text x="32.3" y="157">20</text>
<text x="56.7" y="159.1">0.1uF</text>
<text x="64.3" y="159.1">10uF</text>
<text x="137.2" y="159.6">G3VM-351E</text>
<text x="20.4" y="162.1">IDC-20SMD</text>
<text x="120.4" y="166.2">R15</text>
<text x="134.2" y="167.1">1</text>
<text x="144.8" y="164.7">U2</text>
<text x="151.7" y="167.1">4</text>
<text x="117.9" y="171">510</text>
<text x="134.2" y="172.2">2</text>
<text x="151.7" y="172.2">5</text>
<text x="157.5" y="168.2">+12B</text>
<text x="137.2" y="177.4">G3VM-351E</text>
<text x="120.4" y="184">R16</text>
<text x="134.2" y="184.9">1</text>
<text x="144.8" y="182.5">U3</text>
<text x="151.7" y="184.9">4</text>
<text x="117.9" y="188.8">510</text>
<text x="134.2" y="190">2</text>
<text x="151.7" y="190">5</text>
<text x="157.5" y="186">+12B</text>
<text x="137.2" y="195.2">G3VM-351E</text>
<text x="120.4" y="201.8">R17</text>
<text x="134.2" y="202.7">1</text>
<text x="144.8" y="200.2">U4</text>
<text x="151.7" y="202.7">4</text>
<text x="157.5" y="203.8">+12B</text>
<text x="117.9" y="206.6">510</text>
<text x="134.2" y="207.8">2</text>
<text x="151.7" y="207.8">5</text>
<text x="137.2" y="212.9">G3VM-351E</text>
</g>
<g font-size="2">
<text x="26" y="63">DIG1</text>
<text x="64.1" y="63">DIG2</text>
<text x="132.6" y="63">DIG3</text>
<text x="170.7" y="63">DIG4</text>
<text x="26" y="70.7">A</text>
<text x="64.1" y="70.7">F</text>
<text x="132.6" y="70.7">A</text>
<text x="170.7" y="70.7">F</text>
<text x="26" y="73.2">B</text>
<text x="26" y="75.7">C</text>
<text x="64.1" y="73.2">G</text>
<text x="64.1" y="75.7">E</text>
<text x="132.6" y="73.2">B</text>
<text x="132.6" y="75.7">C</text>
<text x="170.7" y="73.2">G</text>
<text x="170.7" y="75.7">E</text>
<text x="26" y="78.3">D</text>
<text x="26" y="80.8">E</text>
<text x="26" y="83.4">F</text>
<text x="64.1" y="78.3">D</text>
<text x="64.1" y="83.4">A</text>
<text x="64.1" y="80.8">C</text>
<text x="132.6" y="78.3">D</text>
<text x="132.6" y="80.8">E</text>
<text x="132.6" y="83.4">F</text>
<text x="170.7" y="83.4">A</text>
<text x="170.7" y="78.3">D</text>
<text x="170.7" y="80.8">C</text>
<text x="26" y="85.9">G</text>
<text x="64.1" y="85.9">B</text>
<text x="122.5" y="88.4">DP</text>
<text x="132.6" y="85.9">G</text>
<text x="170.7" y="85.9">B</text>
<text x="160.6" y="106.2">DP</text>
<text x="160.6" y="111.3">B</text>
<text x="160.6" y="116.4">A</text>
<text x="160.6" y="121.5">F</text>
<text x="160.6" y="126.5">G</text>
<text x="160.6" y="131.6">E</text>
<text x="160.6" y="136.7">D</text>
<text x="160.6" y="141.8">C</text>
<text x="158" y="154.5">DIG1</text>
<text x="158" y="172.3">DIG2</text>
<text x="158" y="190">DIG3</text>
<text x="158" y="207.8">DIG4</text>
</g>
</svg>
